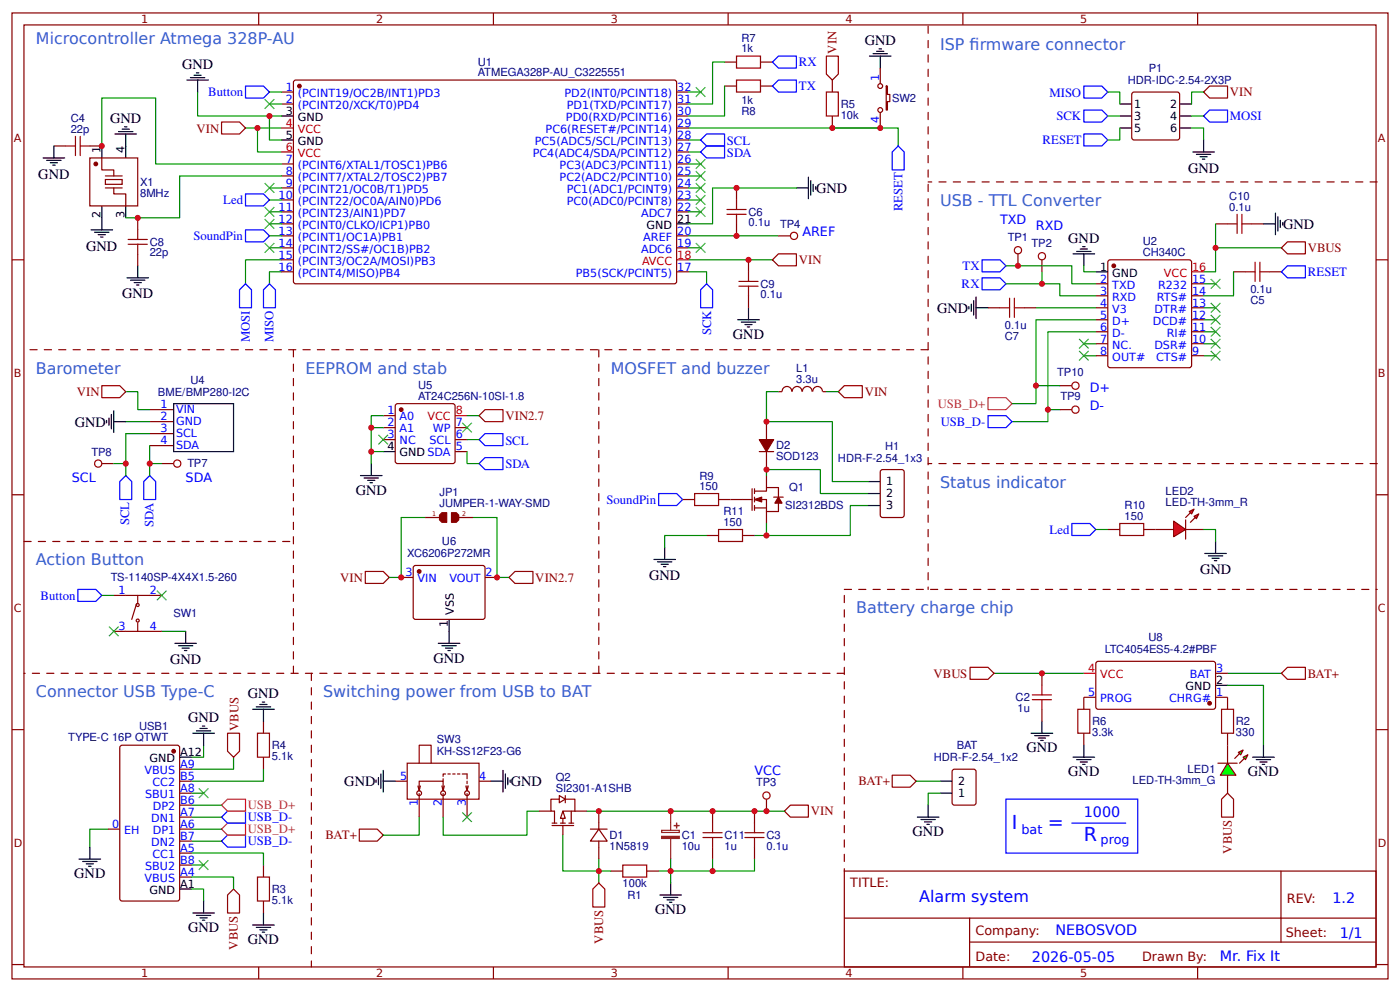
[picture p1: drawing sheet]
<svg xmlns="http://www.w3.org/2000/svg" width="309mm" height="219mm" viewBox="0 0 309 219" stroke-linecap="round" stroke-linejoin="round" font-family="sans-serif">
<g fill="none" stroke="#800" stroke-width=".26">
<path d="M2.6 2.9h304.1v213.2h-304.1zM5.3 5.5h298.7v208h-298.7zM57.1 2.9v2.6M109 2.9v2.6M160.9 2.9v2.6M212.7 2.9v2.6M264.6 2.9v2.6M2.6 57.4h2.7M304 57.4h2.7M2.6 109.2h2.7M304 109.2h2.7M230.2 148.6v2.7"/>
<path d="M230.2 156.6v2.6M239.4 153.9v2.7M271.2 153.9v2.7M2.6 161.1h2.7M119.1 179.1h2.6M123.6 175.6l1.3 .8-1.3 .8zM123.6 176.4h-1.9v2.7h.8v2.6M124.9 176.4h2.1v2.7M124.9 175.6v1.6M126.2 179.1v2.6M127 179.1h-2.6v2.6M127 179.1h2.6"/>
<path d="M210.4 170.1l.5-.3h4.2l.5 .3v7.1l-.2 .5h-4.5l-.5-.2zM239.4 161.9v2.6M271.2 161.9v2.6M304 161.1h2.7M122 181.7h1M122 182.2h4.7M123.8 181.7h1.1M124.4 182.2v2.2M125.7 181.7h1M134.9 192.3h2.7M142.9 192.3h2.6M186.5 192.3h117.5v21.2h-117.5z"/>
<path d="M283 192.3v15.7M2.6 212.9h2.7M57.1 213.5v2.6M109 213.5v2.6M160.9 213.5v2.6M186.6 202.7h117.3M212.7 213.5v2.6M214.2 208h89.7M214.2 202.7v10.6M264.6 213.5v2.6M304 212.9h2.7"/>
</g>
<g fill="none" stroke="#000" stroke-width=".26">
<path d="M230.2 159.2v2.7M207.7 175.1h2.6M207.7 172.5h2.6M227.8 161.9h4.8M228.6 162.4h3.2M229.4 162.9h1.6M229.9 163.5h.6M237.1 167.2h4.7M237.9 167.7h3.1M238.7 168.2h1.5M239.2 168.8h.5M239.4 164.5v2.7"/>
<path d="M145.8 197.6h4.7M146.6 198.1h3.2M147.4 198.6h1.6M147.9 199.2h.5M148.2 194.9v2.7"/>
</g>
<path d="M219.6 148.6h19.8M124.4 184.4v7.9h10.5M132.3 189.7v5.2M145.5 192.3h2.7v2.6" fill="none" stroke="#080" stroke-width=".26"/>
<path d="M228.1 153.4h4.2M228.1 154.5h4.2M230.2 151.3v2.1M230.2 154.5v2.1M238.1 156.6h2.7v5.3h-2.7zM269.9 156.6h2.6v5.3h-2.6zM137.6 191h5.3v2.6h-5.3z" fill="none" stroke="#a00000" stroke-width=".26"/>
<path d="M214.3 147.3h4l1.3 1.3-1.3 1.4h-4zM173.3 179.1l1.3-1.4h4v2.7h-4zM271.2 175.1l1.3 1.3v4h-2.6v-4zM79.4 183h3.9l1.4 1.4-1.4 1.3h-3.9zM132.3 194.9l1.3 1.4v3.9h-2.6v-3.9z" fill="none" stroke="#900" stroke-width=".26"/>
<path d="M124.4 179.1l.5 1.6h-1.1z" fill="#fefefe" stroke="#800" stroke-width=".26"/>
<g fill="none" stroke="#080" stroke-width=".26">
<path d="M160.1 19v6.6h-8M160.1 13.7h-2.7v9.3h-5.3M43.7 20.3v5.3h18.5M54.2 28.3h8M56.9 28.3v5.2h5.3M59.5 25.6v5.3h2.7M152.1 28.3h46.3v3.9M152.1 30.9h2.7M152.1 33.5h2.7M183.9 28.3h10.6M62.2 57.4h-8v5.3M152.1 57.4h18.6"/>
<path d="M239.4 58.7v1.3h2.7M283.1 54.7h-14.5v5.3h-2.7M62.2 60h-2.7v2.7M152.1 60h4v2.7M228.9 67.9h13.2M230.2 60v2.7M239.4 78.5h2.7M239.4 75.9h2.7M242.1 73.2h-10.6v19.9h-7.9M242.1 70.6h-13.2v18.5h-5.3M265.9 78.5h2.7M265.9 75.9h2.7"/>
<path d="M265.9 62.7h2.7M265.9 73.2h2.7M265.9 70.6h2.7M265.9 67.9h2.7M272.5 60v5.3h-6.6M27.8 86.5h2.6v3.9h2.7M27.8 93.1h5.3M33.1 95.7h-5.3v9.3M33.1 98.4v6.6M271.2 151.3h7.9v13.2M271.2 148.6h11.9M42.3 177.7h6.6"/>
<path d="M42.3 175.1h2.7M45 164.5v2.7h-2.7M51.6 167.2v2.6h-9.3M58.2 169.8v2.7h-15.9M202.4 172.5h5.3M207.7 175.1h-2.6v2.6M23.8 183h-4v4M42.3 188.3h15.9v2.7M42.3 196.3h2.7v2.6M42.3 180.4h6.6M42.3 183h6.6M42.3 185.7h6.6"/>
<path d="M42.3 191h2.7"/>
</g>
<g fill="none" stroke="#000" stroke-width=".26">
<path d="M41.3 17.7h4.7M42.1 17.1h3.1M42.9 16.6h1.5M43.4 16.1h.5M43.7 17.7v2.6M192.1 12.4h4.7M192.9 11.9h3.2M193.7 11.3h1.6M194.2 10.8h.5M194.5 12.4v2.6M62.2 30.9h2.6M62.2 25.6h2.6"/>
<path d="M178.6 39.1v4.8M179.1 39.9v3.2M149.5 49.4h2.6M175.9 41.5h2.7M179.7 40.7v1.6M180.2 41.2v.6M237.1 56h4.7M237.9 55.5h3.1M238.7 55h1.5M239.2 54.5h.5M239.4 56v2.7M163 70.6h4.7"/>
<path d="M163.8 71.1h3.2M164.6 71.6h1.6M165.1 72.2h.5M165.4 67.9v2.7M242.1 60h2.6M23.5 92.8v.5M24.1 92.3v1.6M24.6 91.5v3.2M25.1 93.1h2.7M25.1 90.7v4.8M38.4 89.1h13.2v10.6h-13.2zM144.5 123.5h4.7"/>
<path d="M145.3 124h3.1M146 124.6h1.6M146.6 125.1h.5M146.8 120.9v2.6M55.8 156.6h4.8M56.6 156.1h3.2M57.4 155.5h1.6M57.9 155h.6M58.2 156.6v2.6M268.6 151.3h2.6M39.7 167.2h2.6M42.6 161.9h4.8"/>
<path d="M43.4 161.3h3.2M44.2 160.8h1.6M44.7 160.3h.5M45 161.9v2.6M83.1 172.2v.5M83.6 171.7v1.5M84.1 170.9v3.1M84.7 172.5h2.6M84.7 170.1v4.7M108.5 172.5h2.6M111.1 170.1v4.7M111.7 170.9v3.1"/>
<path d="M112.2 171.7v1.5M112.7 172.2v.5M205.1 177.7v2.7M276.8 167.2h4.7M277.5 167.7h3.2M278.3 168.2h1.6M278.9 168.8h.5M279.1 164.5v2.7M17.5 189.7h4.7M18.3 190.2h3.1M19 190.7h1.6M19.6 191.2h.5"/>
<path d="M19.8 187v2.7M39.7 196.3h2.6M45 198.9v2.7M202.7 180.4h4.7M203.5 180.9h3.1M204.3 181.5h1.5M204.8 182h.5M42.6 201.6h4.8M43.4 202.1h3.2M44.2 202.6h1.6M44.7 203.1h.5M55.8 204.2h4.8"/>
<path d="M56.6 204.7h3.2M57.4 205.3h1.6M57.9 205.8h.6M58.2 201.6v2.6"/>
</g>
<g fill="none" stroke="#800" stroke-width=".26">
<path d="M65.1 17.7h84.1l.3 .5-.1 44.2-.4 .3-83.9-.1-.3-.5v-43.9zM160.1 13.7h2.6M160.1 19h2.6M168 13.7h2.7M168 19h2.7M183.9 17.7v2.6M194.5 15v3.5M195.8 19h.3v1.8h.5v1.6h-.5v1.9h-.3zM62.2 20.3h2.6M62.2 23h2.6M62.2 36.2h2.6M62.2 38.8h2.6"/>
<path d="M149.5 20.3h2.6M149.5 23h2.6M149.5 25.6h2.6M149.5 28.3h2.6M149.5 30.9h2.6M149.5 33.5h2.6M149.5 36.2h2.6M149.5 38.8h2.6M183.9 25.6v2.7M194.5 24.8v3.5M62.2 41.5h2.6M62.2 44.1h2.6"/>
<path d="M62.2 46.8h2.6M62.2 52.1h2.6M62.2 54.7h2.6M62.2 57.4h2.6M62.2 49.4h2.6M149.5 41.5h2.6M149.5 44.1h2.6M149.5 46.8h2.6M149.5 52.1h2.6M149.5 54.7h2.6M162.7 41.5v2.6M162.7 49.4v2.7"/>
<path d="M165.4 57.4v2.6M224.9 56v2.7M230.2 57.4v2.6M244.8 57.6l.5-.2h17.4l.5 .2 .1 23-.3 .5-17.7 .1-.5-.3zM62.2 60h2.6M149.5 60h2.6M165.4 65.3v2.6M242.1 62.7h2.6M242.1 65.3h2.6M242.1 67.9h2.6M242.1 70.6h2.6M242.1 73.2h2.6"/>
<path d="M242.1 75.9h2.6M242.1 78.5h2.6M263.3 62.7h2.6M263.3 65.3h2.6M263.3 67.9h2.6M263.3 70.6h2.6M263.3 73.2h2.6M263.3 75.9h2.6M263.3 78.5h2.6M272.5 60h2.7M280.5 60h2.6M33.1 90.4h5.3"/>
<path d="M33.1 93.1h5.3M33.1 95.7h5.3M33.1 98.4h5.3M150.8 110.3h2.7M158.7 110.3h2.7M58.2 159.2v2.7M239.4 153.9h2.7M242.2 146.3l.4-.3 25.7 .1 .3 .4-.1 9.8-.5 .3-25.6-.1-.3-.4zM268.6 153.9h2.6M268.6 148.6h2.6M26.5 164.8l.5-.3h12.2l.4 .3 .1 33.6-.3 .4-12.4 .1-.5-.2zM39.7 169.8h2.6"/>
<path d="M39.7 172.5h2.6M39.7 177.7h2.6M39.7 175.1h2.6M58.2 167.2v2.6M87.3 172.5h2.7M90 168.5h15.8v7.9h-15.8zM92.3 173.5l.3 1.1M92.6 168.5v-4h2.6v4M92.6 174.6v-2.1h5.3v2.1M92.6 175.1v5.3M92.9 173.5l-.3 1.1M97.6 173.5l.3 1.1"/>
<path d="M97.9 171.9v.6M97.9 175.1v5.3M98.2 173.5l-.3 1.1M98.4 170.9h-.5v.5M99 170.9h.5M100 170.9h.5M101.1 170.9h.5M102.1 170.9h1.1v1M102.9 173.5l.3 1.1 .3-1.1M103.2 172.5v.5M103.2 173.5v.5M103.2 175.1v5.3"/>
<path d="M105.8 172.5h2.7M166.7 179.1v2.6M169.3 176.4v2.7M23.8 183h2.7M39.7 193.6h2.6M39.7 183h2.6M39.7 180.4h2.6M39.7 185.7h2.6M39.7 188.3h2.6M39.7 191h2.6M58.2 191v2.6M58.2 198.9v2.7"/>
<path d="M166.7 187v2.7"/>
<circle cx="194.5" cy="19" r=".53"/>
<circle cx="194.5" cy="24.3" r=".53"/>
<circle cx="92.6" cy="175.1" r=".53"/>
<circle cx="97.9" cy="175.1" r=".53"/>
<circle cx="103.2" cy="175.1" r=".53"/>
</g>
<g fill="#800" stroke="#800" stroke-width=".26">
<circle cx="267.2" cy="155.3" r=".4"/>
<circle cx="66.1" cy="19" r=".4"/>
<circle cx="38.4" cy="165.8" r=".4"/>
<circle cx="246.1" cy="58.7" r=".4"/>
</g>
<path d="M62.2 33.5h2.6M62.2 28.3h2.6M149.5 57.4h2.6M263.3 60h2.6M239.4 148.6h2.7" fill="none" stroke="#f00" stroke-width=".26"/>
<g fill="none" stroke="#00f" stroke-width=".26">
<path d="M154.8 30.9l1.3-1.3h4v2.6h-4zM156.1 32.2h4v2.7h-4l-1.3-1.4zM198.4 32.2l1.4 1.3v4h-2.7v-4zM54.2 50.7h4l1.3 1.4-1.3 1.3h-4zM54.2 42.8h4l1.3 1.3-1.3 1.4h-4zM217 57.4h3.9l1.3 1.3-1.3 1.3h-3.9zM54.2 62.7l1.4 1.3v3.9h-2.7v-3.9zM59.5 62.7l1.4 1.3v3.9h-2.7v-3.9zM156.1 62.7l1.3 1.3v3.9h-2.6v-3.9zM217 61.3h3.9l1.3 1.4-1.3 1.3h-3.9zM283.1 60l1.3-1.3h4v2.6h-4zM218.3 91.8h3.9l1.4 1.3-1.4 1.3h-3.9z"/>
<path d="M27.8 105l1.3 1.3v4h-2.6v-4zM33.1 105l1.3 1.3v4h-2.7v-4zM145.5 109h4l1.3 1.3-1.3 1.3h-4zM48.9 185.7l1.4-1.3h3.9v2.6h-3.9zM48.9 180.4l1.4-1.3h3.9v2.6h-3.9z"/>
</g>
<g fill="none" stroke="#a00000" stroke-width=".26">
<path d="M162.7 12.4h5.3v2.6h-5.3zM162.7 17.7h5.3v2.6h-5.3zM182.6 20.3h2.6v5.3h-2.6zM160.6 46.2h4.2M160.6 47.3h4.2M162.7 44.1v2.1M162.7 47.3v2.1M277.3 57.9v4.2M278.3 57.9v4.2M163.2 63.2h4.3M163.2 62.1h4.3M165.4 60v2.1"/>
<path d="M165.4 63.2v2.1M275.2 60h2.1M278.3 60h2.2M153.5 109h5.2v2.6h-5.2zM56.9 161.9h2.6v5.3h-2.6zM56.9 193.6h2.6v5.3h-2.6zM164.6 183.8h4.2M164.6 184.9h4.2M166.7 181.7v2.1M166.7 184.9v2.1"/>
<circle cx="224.9" cy="55.2" r=".8"/>
<circle cx="230.2" cy="56.6" r=".8"/>
<circle cx="169.3" cy="175.6" r=".8"/>
</g>
<path d="M218.3 87.8h3.9l1.4 1.3-1.4 1.3h-3.9zM48.9 177.7l1.4-1.3h3.9v2.7h-3.9zM48.9 183l1.4-1.3h3.9v2.7h-3.9z" fill="none" stroke="#f06" stroke-width=".26"/>
<path d="M182.6 12.4h2.6v4l-1.3 1.3-1.3-1.3zM48.9 26.9h4l1.3 1.4-1.3 1.3h-4zM170.7 57.4l1.3-1.4h3.9v2.7h-3.9zM283.1 54.7l1.3-1.3h4v2.6h-4zM22.5 85.1h4l1.3 1.4-1.3 1.3h-4zM185.2 86.5l1.3-1.4h4v2.7h-4zM283.1 148.6l1.3-1.3h4v2.7h-4zM50.3 161.9h2.6v3.9l-1.3 1.4-1.3-1.4zM197.1 171.1h4l1.3 1.4-1.3 1.3h-4z" fill="none" stroke="#900" stroke-width=".26"/>
<g fill="#000" stroke="#3c3" stroke-width=".26">
<path d="M238.4 74.8l2.1 2.1zM240.5 74.8l-2.1 2.1z"/>
<path d="M238.4 77.5l2.1 2.1zM240.5 77.5l-2.1 2.1z"/>
<path d="M267.5 61.6l2.1 2.1zM269.6 61.6l-2.1 2.1z"/>
<path d="M267.5 69.5l2.1 2.1zM269.6 69.5l-2.1 2.1z"/>
<path d="M267.5 72.2l2.1 2.1zM269.6 72.2l-2.1 2.1z"/>
<path d="M267.5 74.8l2.1 2.1zM269.6 74.8l-2.1 2.1z"/>
<path d="M267.5 77.5l2.1 2.1zM269.6 77.5l-2.1 2.1z"/>
<path d="M267.5 66.9l2.1 2.1zM269.6 66.9l-2.1 2.1z"/>
<path d="M43.9 174l2.1 2.2zM46 174l-2.1 2.2z"/>
<path d="M43.9 189.9l2.1 2.1zM46 189.9l-2.1 2.1z"/>
</g>
<path d="M259.3 115l2.6 1.9-2.6 1.6z" fill="#f00" stroke="#800" stroke-width=".26"/>
<path d="M261.9 114.8v4.2" fill="none" stroke="#800" stroke-width=".26"/>
<g fill="#800" stroke="#800" stroke-width=".26">
<path d="M261.9 114.2l1.1-1z"/>
<path d="M264.1 114.2l-1.1 1.1z"/>
</g>
<g fill="#f00" stroke="#800" stroke-width=".26">
<path d="M262.7 112.9l1.1-.5-.5 1.1z"/>
<path d="M263.8 114l1-.5-.5 1z"/>
</g>
<path d="M250.1 20.6l.5-.3 9.8 .1 .2 .4-.1 9.8-.4 .3-9.8-.1-.3-.4zM172 52.1h2.6M268.6 49.4h2.6M276.5 49.4h2.6M244.7 116.9h2.7M252.7 116.9h6.6M261.9 116.9h4" fill="none" stroke="#800" stroke-width=".26"/>
<g fill="none" stroke="#000" stroke-width=".26">
<path d="M247.4 23h2.6M247.4 25.6h2.6M247.4 28.3h2.6M260.6 23h2.7M260.6 25.6h2.7M260.6 28.3h2.7M263.5 33.5h4.8M264.3 34.1h3.2M265.1 34.6h1.6M265.6 35.1h.6M265.9 30.9v2.6M279.1 49.4h2.7"/>
<path d="M281.8 47v4.8M282.3 47.8v3.2M282.8 48.6v1.6M283.4 49.2v.5M268.6 119.5v2.7M41 139.4v2.6M266.2 122.2h4.7M267 122.7h3.1M267.8 123.2h1.5M268.3 123.8h.5M38.6 142h4.8M39.4 142.6h3.2"/>
<path d="M40.2 143.1h1.6M40.7 143.6h.6"/>
</g>
<path d="M54.2 19h4l1.3 1.3-1.3 1.3h-4zM239.4 19h4l1.3 1.3-1.3 1.3h-4zM239.4 29.6h4l1.3 1.3-1.3 1.3h-4zM239.4 24.3h4l1.3 1.3-1.3 1.3h-4zM267.2 24.3h4v2.6h-4l-1.3-1.3zM236.8 115.6h4l1.3 1.3-1.3 1.3h-4zM17.2 130.1h4l1.3 1.3-1.3 1.4h-4zM222.2 176.4h29.2v11.9h-29.2zM236.8 181.7h11.9" fill="none" stroke="#00f" stroke-width=".26"/>
<g fill="none" stroke="#a00000" stroke-width=".26">
<path d="M271.2 49.4h2.1M273.3 47.3v4.2M274.4 49.4h2.1M274.4 47.3v4.2M247.4 115.6h5.3v2.6h-5.3z"/>
<circle cx="175.4" cy="52.1" r=".8"/>
</g>
<g fill="none" stroke="#080" stroke-width=".26">
<path d="M59.5 20.3h2.7M59.5 23h2.7M152.1 20.3h2.7M152.1 36.2h2.7M152.1 38.8h2.7M244.7 20.3h2.7v2.7M244.7 25.6h2.7M247.4 28.3v2.6h-2.7M263.3 28.3h2.6v2.6M263.3 25.6h2.6M265.9 20.3h-2.6v2.7M59.5 44.1h2.7"/>
<path d="M59.5 52.1h2.7M59.5 54.7h2.7M59.5 49.4h2.7M59.5 46.8h2.7M59.5 41.5h2.7M152.1 44.1h2.7M152.1 52.1h19.9M152.1 54.7h2.7M152.1 46.8h2.7M152.1 41.5h2.7M175.9 41.5h-18.5v7.9h-5.3M268.6 49.4v5.3"/>
<path d="M156.1 118.2h-9.3v2.7M242.1 116.9h2.6M265.9 116.9h2.7v2.6M22.5 131.4h2.6M35.7 139.4h5.3"/>
</g>
<g fill="#000" stroke="#3c3" stroke-width=".26">
<path d="M153.7 19.3l2.1 2.1zM155.8 19.3l-2.1 2.1z"/>
<path d="M58.5 21.9l2.1 2.1zM58.5 24l2.1-2.1z"/>
<path d="M153.7 35.1l2.1 2.2zM155.8 35.1l-2.1 2.2z"/>
<path d="M153.7 37.8l2.1 2.1zM155.8 37.8l-2.1 2.1z"/>
<path d="M58.5 40.4l2.1 2.1zM60.6 40.4l-2.1 2.1z"/>
<path d="M58.5 45.7l2.1 2.1zM60.6 45.7l-2.1 2.1z"/>
<path d="M58.5 48.4l2.1 2.1zM60.6 48.4l-2.1 2.1z"/>
<path d="M58.5 53.7l2.1 2.1zM58.5 55.8l2.1-2.1z"/>
<path d="M153.7 40.4l2.1 2.1zM155.8 40.4l-2.1 2.1z"/>
<path d="M153.7 43.1l2.1 2.1zM155.8 43.1l-2.1 2.1z"/>
<path d="M153.7 45.7l2.1 2.1zM155.8 45.7l-2.1 2.1z"/>
<path d="M153.7 53.7l2.1 2.1zM155.8 53.7l-2.1 2.1z"/>
</g>
<path d="M205.1 5.8v124.3M304.3 40.2h-99.2M132.3 77.2v71.4M205.1 77.2h-199.8M304.3 102.3h-99.2M186.5 131.4v60.9M68.8 148.6v64.9M186.5 148.6h-181.2" fill="none" stroke="#800" stroke-width=".26" stroke-dasharray="1.6 1.6"/>
<path d="M267.2 19h4v2.6h-4l-1.3-1.3zM51.6 196.3l1.3 1.3v4h-2.6v-4z" fill="none" stroke="#900" stroke-width=".26"/>
<path d="M271.2 168.5l1.8 2.6h-3.4z" fill="#0f0" stroke="#800" stroke-width=".26"/>
<path d="M269.1 168.5h4.2" fill="none" stroke="#800" stroke-width=".26"/>
<g fill="#800" stroke="#800" stroke-width=".26">
<path d="M274.9 167.4l-1.1 1.1z"/>
<path d="M272.8 167.4l1-1z"/>
</g>
<g fill="#0f0" stroke="#800" stroke-width=".26">
<path d="M274.6 167.2l1.1-.6-.5 1.1z"/>
<path d="M273.6 166.1l1-.5-.5 1z"/>
</g>
<g fill="none" stroke="#800" stroke-width=".26">
<path d="M11.9 32.2h2.7M19.8 34.9h10.6v10.6h-10.6zM19.8 32.2h2.7M22.5 34.9v2.6h2.6v1.3M23.3 39.6h3.7v1.1h-3.7zM25.1 41.5v1.3h2.7v2.7M30.4 48.1v2.6M30.4 56v2.7M218.3 67.9h2.6M226.2 67.9h2.7M84.7 94.4h2.6M84.7 97h2.6"/>
<path d="M84.7 91.8h2.6M87.4 89.4l.4-.3 12.5 .1 .2 .4v12.5l-.5 .2h-12.4l-.3-.5zM100.5 99.7h2.7M100.5 94.4h2.7M100.5 97h2.7M167.7 99.7h3.2M169.3 93.1v3.9M169.3 99.7v4M172 86.5h.8M172.8 86.4a1.06 1.06 0 0 1 1.1-1.1 1.06 1.06 0 0 1 1 1.1M175 86.4a1.06 1.06 0 0 1 1.1-1.1 1.06 1.06 0 0 1 1.1 1.1M177.3 86.4a1.06 1.06 0 0 1 1-1.1 1.06 1.06 0 0 1 1.1 1.1"/>
<path d="M179.6 86.4a1.06 1.06 0 0 1 1-1.1 1.06 1.06 0 0 1 1.1 1.1M181.8 86.5h.8M234.2 90.4h2.6M234.2 85.1h2.6M22.5 102.3h2.6M35.7 102.3h2.7M156.1 118.2h2.6M161.4 110.3h4.8M164 118.2h2.7M166.2 107.9v4.8M166.7 110.3h2.6v2.6h2.7v-1.8M166.7 108.4h2.6v-.8h2.7v2.1"/>
<path d="M166.7 107.9v1.1M166.7 109.7v1.1M166.7 111.6v1.1M166.7 112.1h2.6M169.3 105v2.6M169.3 112.9v2.7M170.9 109.7h2.1M194.5 103.9l.5-.2h4.2l.5 .2 .1 9.8-.3 .5h-4.5l-.5-.2zM25.1 139.4h10.6M25.1 131.4h10.6M30.2 133.3l-1.1 3.4M30.4 131.4v1.9"/>
<path d="M30.4 137.5v1.9M88.6 127.5h2.7M91.5 124.9h15.4l.3 .5-.1 11.1-.5 .2h-15.1l-.2-.5v-10.8zM107.2 127.5h2.6M132.3 179.1v3.9M157.4 179.1v2.6M271.2 164.5v4M271.2 171.1v4M130.4 183h3.7M132.3 183l1.8 2.7h-3.7zM132.3 185.7v4M157.4 187v2.7"/>
<circle cx="30.4" cy="137" r=".33"/>
<circle cx="30.4" cy="133.6" r=".33"/>
</g>
<g fill="none" stroke="#080" stroke-width=".26">
<path d="M22.5 32.2v-10.6h11.9v14.6h27.8M62.2 38.8h-22.5v9.3h-11.9M222.2 58.7h14.6v4h5.3M222.2 62.7h12v2.6h7.9M82 94.4h2.7M84.7 99.7h-2.7v2.6M84.7 91.8h-2.7v7.9M103.2 99.7v2.6h2.6M103.2 97h2.6M103.2 91.8h2.6M172 86.5h-2.7v6.6h14.6v13.2h7.9M182.6 86.5h2.6"/>
<path d="M228.9 85.1h5.3M231.5 90.4h2.7M25.1 102.3h2.7M33.1 102.3h2.6M93.9 114.2h-5.3v13.3h-2.6M104.5 114.2h5.3v13.3h2.6M169.3 115.6v2.6h-2.6M169.3 105v-1.3h11.9v5.3h10.6M191.8 111.6h-3.9v6.6h-18.6M119.1 179.1h-2.7v5.3h-18.5v-4M129.6 179.1h43.7M42.3 193.6h9.3v2.7"/>
<path d="M92.6 180.4v4h-7.9M148.2 189.7v2.6h18.5v-2.6M157.4 189.7v2.6"/>
</g>
<g fill="#000" stroke="#3c3" stroke-width=".26">
<path d="M83.6 96l2.1 2.1zM83.6 98.1l2.1-2.1z"/>
<path d="M102.1 93.3l2.1 2.2zM104.2 93.3l-2.1 2.2z"/>
<path d="M24.1 138.3l2.1 2.1zM26.2 138.3l-2.1 2.1z"/>
<path d="M34.7 130.4l2.1 2.1zM36.8 130.4l-2.1 2.1z"/>
<path d="M102.1 179.3l2.1 2.2zM102.1 181.5l2.1-2.2z"/>
</g>
<g fill="none" stroke="#a00000" stroke-width=".26">
<path d="M14.6 32.2h2.1M16.7 30.1v4.2M17.7 32.2h2.1M17.7 30.1v4.2M28.3 53.9h4.2M28.3 52.9h4.2M30.4 50.7v2.2M30.4 53.9v2.1M220.9 67.9h2.1M223 65.8v4.3M224.1 65.8v4.3M224.1 67.9h2.1"/>
<path d="M158.7 116.9h5.3v2.6h-5.3zM155.3 184.9h4.2M155.3 183.8h4.2M157.4 181.7v2.1M157.4 184.9v2.1"/>
<circle cx="237.6" cy="90.4" r=".8"/>
<circle cx="237.6" cy="85.1" r=".8"/>
<circle cx="21.7" cy="102.3" r=".8"/>
<circle cx="39.2" cy="102.3" r=".8"/>
</g>
<g fill="#800" stroke="#800" stroke-width=".26">
<path d="M172 109.7l.8 1.4h-1.6z"/>
<path d="M166.7 110.3l1.6-.6v1.1z"/>
<path d="M167.7 97h3.2l-1.6 2.7z"/>
<circle cx="88.6" cy="90.4" r=".4"/>
<circle cx="92.6" cy="126.2" r=".4"/>
<circle cx="21.2" cy="36.2" r=".4"/>
</g>
<path d="M64.8 77.2v71.4M5.3 119.5h59.5M186.5 130.1h117.8" fill="none" stroke="#800" stroke-width=".26" stroke-dasharray="1.6 1.6"/>
<path d="M100.5 91.8h2.7" fill="none" stroke="#f00" stroke-width=".26"/>
<g fill="none" stroke="#000" stroke-width=".26">
<path d="M9.5 34.9h4.8M10.3 35.4h3.2M11.1 35.9h1.6M11.6 36.5h.6M11.9 32.2v2.7M22.5 32.2v2.7M25.4 29.6h4.8M26.2 29.1h3.2M27 28.5h1.6M27.5 28h.5M27.8 29.6v5.3M20.1 50.7h4.8"/>
<path d="M20.9 51.3h3.2M21.7 51.8h1.6M22.2 52.3h.6M22.5 45.5v5.2M27.8 45.5v2.6M30.4 58.7v2.6M28 61.3h4.8M28.8 61.9h3.2M29.6 62.4h1.6M30.2 62.9h.5M214 67.7v.5M214.6 67.2v1.5"/>
<path d="M215.1 66.4v3.1M215.6 67.9h2.7M215.6 65.6v4.7M84.7 99.7h2.6M79.6 105h4.8M80.4 105.5h3.2M81.2 106h1.6M81.8 106.6h.5M82 102.3v2.7M191.8 111.6h2.7M191.8 106.3h2.7M191.8 109h2.7"/>
<path d="M99.2 136.7v5.3M96.8 142h4.8M97.6 142.6h3.2M98.4 143.1h1.6M99 143.6h.5"/>
</g>
<path d="M170.7 19l1.3-1.3h3.9v2.6h-3.9zM170.7 13.7l1.3-1.3h3.9v2.6h-3.9zM105.8 97l1.4-1.3h3.9v2.7h-3.9zM107.2 101h3.9v2.7h-3.9l-1.4-1.4z" fill="none" stroke="#00f" stroke-width=".26"/>
<path d="M107.2 90.4h3.9v2.7h-3.9l-1.4-1.3zM80.7 126.2h4l1.3 1.3-1.3 1.3h-4zM112.4 127.5l1.4-1.3h3.9v2.6h-3.9z" fill="none" stroke="#900" stroke-width=".26"/>
<g fill="#840000" stroke="#840000" stroke-width=".26">
<path d="M97.1 113.7l.5-.5h1.1v2.1h-1.1l-.5-.5z"/>
<path d="M99.7 113.2h1.1l.5 .5v1.1l-.5 .5h-1.1z"/>
</g>
<path d="M93.9 114.2h4M100.5 114.2h4" fill="none" stroke="#840000" stroke-width=".26"/>
<path d="M148.2 179.1v4.2M146.2 183.3h3.9v.5h-3.9zM148.2 185.2v4.5" fill="none" stroke="#8d2323" stroke-width=".26"/>
<g fill="#8d2323" stroke="#8d2323" stroke-width=".26">
<path d="M146.2 184.6h3.9v.5h-3.9z"/>
<path d="M149 182.2l1 .1z"/>
<path d="M149.5 181.7v1.1z"/>
</g>
<path d="M23.3 38.8h3.7M23.3 41.5h3.7" fill="none" stroke="#810" stroke-width=".26"/>
<g fill="#c00">
<circle cx="230.2" cy="148.6" r=".66"/>
<circle cx="132.3" cy="192.3" r=".66"/>
<circle cx="56.9" cy="28.3" r=".66"/>
<circle cx="59.5" cy="25.6" r=".66"/>
<circle cx="165.4" cy="57.4" r=".66"/>
<circle cx="162.7" cy="41.5" r=".66"/>
<circle cx="162.7" cy="52.1" r=".66"/>
<circle cx="268.6" cy="54.7" r=".66"/>
<circle cx="230.2" cy="62.7" r=".66"/>
<circle cx="224.9" cy="58.7" r=".66"/>
<circle cx="33.1" cy="102.3" r=".66"/>
<circle cx="27.8" cy="102.3" r=".66"/>
<circle cx="169.3" cy="118.2" r=".66"/>
<circle cx="82" cy="99.7" r=".66"/>
<circle cx="82" cy="94.4" r=".66"/>
<circle cx="88.6" cy="127.5" r=".66"/>
<circle cx="109.8" cy="127.5" r=".66"/>
<circle cx="169.3" cy="93.1" r=".66"/>
<circle cx="169.3" cy="179.1" r=".66"/>
<circle cx="166.7" cy="179.1" r=".66"/>
<circle cx="157.4" cy="179.1" r=".66"/>
<circle cx="148.2" cy="179.1" r=".66"/>
<circle cx="148.2" cy="192.3" r=".66"/>
<circle cx="157.4" cy="192.3" r=".66"/>
<circle cx="132.3" cy="179.1" r=".66"/>
<circle cx="194.5" cy="28.3" r=".66"/>
<circle cx="183.9" cy="28.3" r=".66"/>
<circle cx="22.5" cy="32.2" r=".66"/>
<circle cx="30.4" cy="48.1" r=".66"/>
<circle cx="169.3" cy="103.7" r=".66"/>
<circle cx="228.9" cy="85.1" r=".66"/>
<circle cx="231.5" cy="90.4" r=".66"/>
</g>
<g font-size="4.2" fill="#00f">
<text x="223.6" y="183">I</text>
<text x="231.5" y="183">=</text>
<text x="239.4" y="185.7">R</text>
</g>
<g font-size="3.5" fill="#36c">
<text x="7.9" y="9.7">Microcontroller Atmega 328P-AU</text>
<text x="207.7" y="11.1">ISP frmware connector</text>
<text x="214.2" y="11.1">i</text>
<text x="207.7" y="45.5">USB - TTL Converter</text>
<text x="7.9" y="82.5">Barometer</text>
<text x="67.5" y="82.5">EEPROM and stab</text>
<text x="134.9" y="82.5">MOSFET and buzzer</text>
<text x="207.7" y="107.6">Status indicator</text>
<text x="7.9" y="124.8">Action Button</text>
<text x="189.2" y="135.4">Battery charge chip</text>
<text x="7.9" y="153.9">Connector USB Type-C</text>
<text x="71.4" y="153.9">Switching power from USB to BAT</text>
</g>
<text font-size="3.5" fill="#00f" x="203.1" y="199.1">Alarm system</text>
<g font-size="3.2">
<text x="191" y="10">GND</text>
<text x="40.2" y="15.2">GND</text>
<text x="24.3" y="27.2">GND</text>
<text x="8.5" y="39.4">GND</text>
<text x="262.5" y="38.1">GND</text>
<text x="180.3" y="42.6">GND</text>
<text x="236" y="53.6">GND</text>
<text x="283.5" y="50.5">GND</text>
<text x="19" y="55.3">GND</text>
<text x="27" y="65.9">GND</text>
<text x="207" y="69">GND</text>
<text x="161.9" y="74.8">GND</text>
<text x="16.5" y="94.2">GND</text>
<text x="78.6" y="109.2">GND</text>
<text x="143.4" y="128.1">GND</text>
<text x="265.1" y="126.7">GND</text>
<text x="37.6" y="146.6">GND</text>
<text x="95.8" y="146.3">GND</text>
<text x="54.8" y="154.2">GND</text>
<text x="41.5" y="159.5">GND</text>
<text x="226.7" y="166.1">GND</text>
<text x="76.1" y="173.5">GND</text>
<text x="112.8" y="173.5">GND</text>
<text x="236" y="171.4">GND</text>
<text x="275.7" y="171.4">GND</text>
<text x="201.6" y="184.6">GND</text>
<text x="16.4" y="193.9">GND</text>
<text x="144.7" y="201.8">GND</text>
<text x="41.5" y="205.8">GND</text>
<text x="54.8" y="208.4">GND</text>
</g>
<g font-size="3.2" fill="#00f">
<text x="239.4" y="180.4">1000</text>
<text x="294.4" y="199.2">1.2</text>
<text x="233.2" y="206.4">NEBOSVOD</text>
<text x="296" y="207">1/1</text>
<text x="228" y="212.3">2026-05-05</text>
<text x="269.5" y="212.2">Mr. Fix It</text>
</g>
<g font-size="2.8" fill="#900">
<text x="184.8" y="11.9" transform="rotate(-90 184.8 11.9)">VIN</text>
<text x="271.7" y="21.3">VIN</text>
<text x="43.4" y="29.3">VIN</text>
<text x="176.5" y="58.3">VIN</text>
<text x="288.9" y="55.7">VBUS</text>
<text x="16.9" y="87.4">VIN</text>
<text x="191" y="87.4">VIN</text>
<text x="111.7" y="92.7">VIN2.7</text>
<text x="75.2" y="128.4">VIN</text>
<text x="118.3" y="128.4">VIN2.7</text>
<text x="206.3" y="149.6">VBUS</text>
<text x="288.9" y="149.7">BAT+</text>
<text x="52.7" y="161.3" transform="rotate(-90 52.7 161.3)">VBUS</text>
<text x="189.7" y="173.4">BAT+</text>
<text x="71.9" y="185.3">BAT+</text>
<text x="179.1" y="180">VIN</text>
<text x="272.1" y="188.4" transform="rotate(-90 272.1 188.4)">VBUS</text>
<text x="52.5" y="209.6" transform="rotate(-90 52.5 209.6)">VBUS</text>
<text x="133.2" y="208.3" transform="rotate(-90 133.2 208.3)">VBUS</text>
</g>
<g font-size="2.8" fill="#00f">
<text x="176.5" y="14.6">RX</text>
<text x="46" y="21.3">Button</text>
<text x="176.5" y="19.9">TX</text>
<text x="231.9" y="21.3">MISO</text>
<text x="233.4" y="26.6">SCK</text>
<text x="271.7" y="26.6">MOSI</text>
<text x="160.6" y="32.1">SCL</text>
<text x="160.6" y="34.7">SDA</text>
<text x="230.3" y="31.9">RESET</text>
<text x="49.3" y="45.1">Led</text>
<text x="199.4" y="46.7" transform="rotate(-90 199.4 46.7)">RESET</text>
<text x="42.7" y="53">SoundPin</text>
<text x="177.3" y="52.1">AREF</text>
<text x="220.9" y="49.4">TXD</text>
<text x="228.9" y="50.7">RXD</text>
<text x="212.6" y="59.6">TX</text>
<text x="212.4" y="63.6">RX</text>
<text x="288.9" y="61">RESET</text>
<text x="55.2" y="75.5" transform="rotate(-90 55.2 75.5)">MOSI</text>
<text x="60.4" y="75.5" transform="rotate(-90 60.4 75.5)">MISO</text>
<text x="157.1" y="74" transform="rotate(-90 157.1 74)">SCK</text>
<text x="240.8" y="86.5">D+</text>
<text x="207.9" y="94">USB_D-</text>
<text x="240.8" y="90.4">D-</text>
<text x="111.7" y="98.2">SCL</text>
<text x="15.9" y="106.3">SCL</text>
<text x="41" y="106.3">SDA</text>
<text x="111.7" y="103.4">SDA</text>
<text x="134" y="111.2">SoundPin</text>
<text x="28.5" y="116" transform="rotate(-90 28.5 116)">SCL</text>
<text x="33.9" y="116.5" transform="rotate(-90 33.9 116.5)">SDA</text>
<text x="231.9" y="117.8">Led</text>
<text x="9" y="132.4">Button</text>
<text x="166.7" y="171.1">VCC</text>
<text x="54.8" y="181.3">USB_D-</text>
<text x="225.7" y="184.1">bat</text>
<text x="54.8" y="186.6">USB_D-</text>
<text x="243.2" y="186.2">prog</text>
</g>
<g font-size="2.8" fill="#f06">
<text x="207.2" y="90.1">USB_D+</text>
<text x="54.8" y="178.7">USB_D+</text>
<text x="54.8" y="184">USB_D+</text>
</g>
<g font-size="2.8" fill="#800">
<text x="187.9" y="195.7">TITLE:</text>
<text x="284.3" y="199.2">REV:</text>
<text x="215.5" y="206.4">Company:</text>
<text x="284.1" y="206.9">Sheet:</text>
<text x="215.5" y="212.1">Date:</text>
<text x="252.3" y="212.2">Drawn By:</text>
</g>
<g font-size="2.5" fill="#800">
<text x="31.2" y="5.1">1</text>
<text x="83.1" y="5.1">2</text>
<text x="134.9" y="5.1">3</text>
<text x="186.8" y="5.1">4</text>
<text x="238.7" y="5.1">5</text>
<text x="3" y="31.4">A</text>
<text x="304.4" y="31.4">A</text>
<text x="3" y="83.3">B</text>
<text x="304.4" y="83.3">B</text>
<text x="3" y="135.1">C</text>
<text x="304.4" y="135.1">C</text>
<text x="3" y="187">D</text>
<text x="304.4" y="187">D</text>
<text x="31.2" y="215.7">1</text>
<text x="83.1" y="215.7">2</text>
<text x="134.9" y="215.7">3</text>
<text x="186.8" y="215.7">4</text>
<text x="238.7" y="215.7">5</text>
</g>
<g font-size="2.5" fill="#000080">
<text x="163.8" y="11.6">1k</text>
<text x="163.8" y="9.2">R7</text>
<text x="105.6" y="16.9">ATMEGA328P-AU_C3225551</text>
<text x="105.6" y="14.5">U1</text>
<text x="253.8" y="15.9">P1</text>
<text x="163.8" y="23">1k</text>
<text x="185.7" y="23.8">R5</text>
<text x="197.1" y="22.5">SW2</text>
<text x="249.2" y="18.5">HDR-IDC-2.54-2X3P</text>
<text x="15.6" y="29.3">22p</text>
<text x="15.6" y="26.9">C4</text>
<text x="163.8" y="25.3">R8</text>
<text x="185.7" y="26.2">10k</text>
<text x="31" y="41">X1</text>
<text x="31" y="43.4">8MHz</text>
<text x="165.4" y="47.6">C6</text>
<text x="271.6" y="44.2">C10</text>
<text x="271.6" y="46.5">0.1u</text>
<text x="165.4" y="50">0.1u</text>
<text x="172.4" y="50.3">TP4</text>
<text x="222.6" y="53.2">TP1</text>
<text x="33.1" y="56.6">22p</text>
<text x="33.1" y="54.3">C8</text>
<text x="227.9" y="54.5">TP2</text>
<text x="252.5" y="56.6">CH340C</text>
<text x="252.5" y="54.2">U2</text>
<text x="168" y="65.9">0.1u</text>
<text x="168" y="63.5">C9</text>
<text x="276.2" y="64.8">0.1u</text>
<text x="276.2" y="67.1">C5</text>
<text x="222" y="72.7">0.1u</text>
<text x="222" y="75.1">C7</text>
<text x="175.9" y="82.1">L1</text>
<text x="233.6" y="83.1">TP10</text>
<text x="34.9" y="87.3">BME/BMP280-I2C</text>
<text x="42.1" y="84.7">U4</text>
<text x="92.4" y="88.3">AT24C256N-10SI-1.8</text>
<text x="92.4" y="86">U5</text>
<text x="175.9" y="84.5">3.3u</text>
<text x="234.3" y="88.4">TP9</text>
<text x="20.2" y="100.6">TP8</text>
<text x="171.4" y="101.6">SOD123</text>
<text x="171.4" y="99.2">D2</text>
<text x="185.1" y="101.9">HDR-F-2.54_1x3</text>
<text x="195.5" y="99.2">H1</text>
<text x="41.4" y="103.2">TP7</text>
<text x="154.5" y="105.9">R9</text>
<text x="97.1" y="111.9">JUMPER-1-WAY-SMD</text>
<text x="97.1" y="109.5">JP1</text>
<text x="154.5" y="108.2">150</text>
<text x="159.8" y="113.8">R11</text>
<text x="173.5" y="112.5">SI2312BDS</text>
<text x="174.4" y="108.5">Q1</text>
<text x="248.5" y="112.5">R10</text>
<text x="257.5" y="111.6">LED-TH-3mm_R</text>
<text x="257.5" y="109.3">LED2</text>
<text x="159.8" y="116.1">150</text>
<text x="248.5" y="114.8">150</text>
<text x="90" y="123">XC6206P272MR</text>
<text x="97.6" y="120.4">U6</text>
<text x="24.5" y="128.3">TS-1140SP-4X4X1.5-260</text>
<text x="38.3" y="136.3">SW1</text>
<text x="253.7" y="141.6">U8</text>
<text x="244.1" y="144.2">LTC4054ES5-4.2#PBF</text>
<text x="224.4" y="154.8">C2</text>
<text x="30.8" y="161.2">USB1</text>
<text x="224.8" y="157.2">1u</text>
<text x="241.3" y="160.1">R6</text>
<text x="273" y="160.1">R2</text>
<text x="15" y="163.6">TYPE-C 16P QTWT</text>
<text x="60.1" y="167.7">5.1k</text>
<text x="60.1" y="165.4">R4</text>
<text x="96.5" y="166.7">KH-SS12F23-G6</text>
<text x="96.5" y="164.1">SW3</text>
<text x="211.4" y="165.4">BAT</text>
<text x="241.3" y="162.5">3.3k</text>
<text x="273" y="162.5">330</text>
<text x="122.8" y="172.5">Q2</text>
<text x="167.1" y="173.6">TP3</text>
<text x="206.3" y="168">HDR-F-2.54_1x2</text>
<text x="250.2" y="173.1">LED-TH-3mm_G</text>
<text x="262.4" y="170.7">LED1</text>
<text x="122.8" y="174.8">SI2301-A1SHB</text>
<text x="134.7" y="185.3">D1</text>
<text x="150.6" y="185.2">C1</text>
<text x="160.1" y="185.2">C11</text>
<text x="169.3" y="185.2">C3</text>
<text x="134.7" y="187.6">1N5819</text>
<text x="150.6" y="187.6">10u</text>
<text x="160.1" y="187.6">1u</text>
<text x="169.3" y="187.6">0.1u</text>
<text x="60.1" y="197.1">R3</text>
<text x="137.6" y="195.8">100k</text>
<text x="60.1" y="199.5">5.1k</text>
<text x="138.7" y="198.4">R1</text>
</g>
<g font-size="2.5" fill="#00f">
<text x="194.2" y="17.9" transform="rotate(-90 194.2 17.9)">1</text>
<text x="63.1" y="22.7">2</text>
<text x="63.1" y="20.1">1</text>
<text x="65.8" y="21.4">(PCINT19/OC2B/INT1)PD3</text>
<text x="124.7" y="21.4">PD2(INT0/PCINT18)</text>
<text x="149.6" y="20.1">32</text>
<text x="149.6" y="22.7">31</text>
<text x="65.8" y="24">(PCINT20/XCK/T0)PD4</text>
<text x="120.5" y="29.3">PC6(RESET#/PCINT14)</text>
<text x="125" y="26.7">PD0(RXD/PCINT16)</text>
<text x="125.2" y="24">PD1(TXD/PCINT17)</text>
<text x="149.6" y="25.3">30</text>
<text x="149.6" y="28">29</text>
<text x="194.2" y="27.2" transform="rotate(-90 194.2 27.2)">4</text>
<text x="63.1" y="35.9">7</text>
<text x="117.7" y="34.6">PC4(ADC4/SDA/PCINT12)</text>
<text x="118.1" y="32">PC5(ADC5/SCL/PCINT13)</text>
<text x="149.6" y="30.6">28</text>
<text x="149.6" y="33.3">27</text>
<text x="149.6" y="35.9">26</text>
<text x="63.1" y="41.2">9</text>
<text x="63.1" y="38.6">8</text>
<text x="65.8" y="39.9">(PCINT7/XTAL2/TOSC2)PB7</text>
<text x="65.8" y="37.3">(PCINT6/XTAL1/TOSC1)PB6</text>
<text x="123.6" y="37.3">PC3(ADC3/PCINT11)</text>
<text x="123.6" y="39.9">PC2(ADC2/PCINT10)</text>
<text x="149.6" y="38.6">25</text>
<text x="149.6" y="41.2">24</text>
<text x="61.5" y="46.5">11</text>
<text x="61.5" y="43.9">10</text>
<text x="65.8" y="47.8">(PCINT23/AIN1)PD7</text>
<text x="65.8" y="45.2">(PCINT22/OC0A/AIN0)PD6</text>
<text x="65.8" y="42.5">(PCINT21/OC0B/T1)PD5</text>
<text x="125.2" y="42.5">PC1(ADC1/PCINT9)</text>
<text x="125.2" y="45.2">PC0(ADC0/PCINT8)</text>
<text x="141.6" y="47.8">ADC7</text>
<text x="149.6" y="43.9">23</text>
<text x="149.6" y="46.5">22</text>
<text x="61.5" y="51.8">13</text>
<text x="61.5" y="49.2">12</text>
<text x="65.8" y="53.1">(PCINT1/OC1A)PB1</text>
<text x="65.8" y="50.5">(PCINT0/CLKO/ICP1)PB0</text>
<text x="142.1" y="53.1">AREF</text>
<text x="149.6" y="51.8">20</text>
<text x="61.5" y="59.7">16</text>
<text x="61.5" y="57.1">15</text>
<text x="61.5" y="54.5">14</text>
<text x="65.8" y="58.4">(PCINT3/OC2A/MOSI)PB3</text>
<text x="65.8" y="55.8">(PCINT2/SS#/OC1B)PB2</text>
<text x="141.6" y="55.8">ADC6</text>
<text x="149.6" y="54.5">19</text>
<text x="149.6" y="59.7">17</text>
<text x="65.8" y="61.1">(PCINT4/MISO)PB4</text>
<text x="127.2" y="61.1">PB5(SCK/PCINT5)</text>
<text x="243" y="62.4">2</text>
<text x="243" y="65">3</text>
<text x="245.7" y="63.7">TXD</text>
<text x="255.9" y="63.7">R232</text>
<text x="263.4" y="65">14</text>
<text x="263.4" y="62.4">15</text>
<text x="243" y="67.7">4</text>
<text x="243" y="70.3">5</text>
<text x="245.7" y="66.4">RXD</text>
<text x="245.7" y="69">V3</text>
<text x="245.7" y="71.6">D+</text>
<text x="254.7" y="71.6">DCD#</text>
<text x="255.1" y="69">DTR#</text>
<text x="255.6" y="66.4">RTS#</text>
<text x="263.4" y="70.3">12</text>
<text x="263.4" y="67.7">13</text>
<text x="243" y="73">6</text>
<text x="243" y="75.6">7</text>
<text x="245.7" y="74.3">D-</text>
<text x="245.7" y="76.9">NC.</text>
<text x="255" y="76.9">DSR#</text>
<text x="257.8" y="74.3">RI#</text>
<text x="263.4" y="75.6">10</text>
<text x="263.4" y="73">11</text>
<text x="243" y="78.3">8</text>
<text x="245.7" y="79.6">OUT#</text>
<text x="255.4" y="79.6">CTS#</text>
<text x="263.4" y="78.3">9</text>
<text x="35.5" y="90.2">1</text>
<text x="35.5" y="92.8">2</text>
<text x="35.5" y="95.5">3</text>
<text x="38.9" y="91.2">VIN</text>
<text x="38.9" y="93.9">GND</text>
<text x="85.6" y="94.1">2</text>
<text x="85.6" y="91.5">1</text>
<text x="88.3" y="95.5">A1</text>
<text x="88.3" y="92.8">A0</text>
<text x="95.6" y="95.5">WP</text>
<text x="100.7" y="94.1">7</text>
<text x="35.5" y="98.1">4</text>
<text x="38.9" y="96.5">SCL</text>
<text x="38.9" y="99.2">SDA</text>
<text x="85.6" y="96.8">3</text>
<text x="88.3" y="98.1">NC</text>
<text x="94.9" y="98.1">SCL</text>
<text x="100.7" y="96.8">6</text>
<text x="100.7" y="99.4">5</text>
<text x="26.2" y="131.2">1</text>
<text x="33.1" y="131.2">2</text>
<text x="89.6" y="127.2">3</text>
<text x="92.3" y="128.5">VIN</text>
<text x="99.3" y="128.5">VOUT</text>
<text x="107.3" y="127.2">2</text>
<text x="26.2" y="139.1">3</text>
<text x="33.1" y="139.1">4</text>
<text x="262.9" y="149.7">BAT</text>
<text x="268.7" y="148.4">3</text>
<text x="240.4" y="153.7">5</text>
<text x="243.1" y="155">PROG</text>
<text x="258.3" y="155">CHRG#</text>
<text x="268.7" y="153.7">1</text>
<text x="32" y="170.9">VBUS</text>
<text x="33.7" y="173.5">CC2</text>
<text x="39.8" y="169.5">A9</text>
<text x="39.8" y="172.2">B5</text>
<text x="88.4" y="172.2">5</text>
<text x="105.8" y="172.2">4</text>
<text x="32.1" y="176.2">SBU1</text>
<text x="33.7" y="178.8">DP2</text>
<text x="39.8" y="177.5">B6</text>
<text x="39.8" y="174.8">A8</text>
<text x="92.3" y="178" transform="rotate(-90 92.3 178)">1</text>
<text x="97.6" y="178" transform="rotate(-90 97.6 178)">2</text>
<text x="102.9" y="178" transform="rotate(-90 102.9 178)">3</text>
<text x="24.8" y="182.8">0</text>
<text x="27.4" y="184.1">EH</text>
<text x="33.4" y="181.5">DN1</text>
<text x="33.7" y="184.1">DP1</text>
<text x="39.8" y="182.8">A6</text>
<text x="39.8" y="180.1">A7</text>
<text x="39.8" y="185.4">B7</text>
<text x="33.4" y="186.7">DN2</text>
<text x="33.7" y="189.4">CC1</text>
<text x="39.8" y="188.1">A5</text>
<text x="39.8" y="190.7">B8</text>
<text x="32" y="194.7">VBUS</text>
<text x="32.1" y="192">SBU2</text>
<text x="39.8" y="193.4">A4</text>
</g>
<g font-size="2.5">
<text x="250.6" y="23.8">1</text>
<text x="258.5" y="23.8">2</text>
<text x="63.1" y="25.3">3</text>
<text x="65.8" y="26.7">GND</text>
<text x="250.6" y="26.4">3</text>
<text x="250.6" y="29.1">5</text>
<text x="258.5" y="26.4">4</text>
<text x="258.5" y="29.1">6</text>
<text x="22.2" y="33.8" transform="rotate(-90 22.2 33.8)">1</text>
<text x="27.5" y="33.8" transform="rotate(-90 27.5 33.8)">4</text>
<text x="63.1" y="30.6">5</text>
<text x="65.8" y="32">GND</text>
<text x="22.2" y="48.1" transform="rotate(-90 22.2 48.1)">2</text>
<text x="27.5" y="48.1" transform="rotate(-90 27.5 48.1)">3</text>
<text x="142.8" y="50.5">GND</text>
<text x="149.6" y="49.2">21</text>
<text x="243" y="59.7">1</text>
<text x="245.7" y="61.1">GND</text>
<text x="85.6" y="99.4">4</text>
<text x="88.3" y="100.8">GND SDA</text>
<text x="195.8" y="107.1">1</text>
<text x="195.8" y="112.4">3</text>
<text x="195.8" y="109.7">2</text>
<text x="100.3" y="135.8" transform="rotate(-90 100.3 135.8)">VSS</text>
<text x="99" y="138.4" transform="rotate(-90 99 138.4)">1</text>
<text x="261.9" y="152.3">GND</text>
<text x="268.7" y="151">2</text>
<text x="39.8" y="166.9">A12</text>
<text x="33" y="168.2">GND</text>
<text x="211.7" y="173.2">2</text>
<text x="211.7" y="175.9">1</text>
<text x="33" y="197.3">GND</text>
<text x="39.8" y="196">A1</text>
</g>
<g font-size="2.5" fill="#f00">
<text x="63.1" y="28">4</text>
<text x="65.8" y="29.3">VCC</text>
<text x="63.1" y="33.3">6</text>
<text x="65.8" y="34.6">VCC</text>
<text x="141.8" y="58.4">AVCC</text>
<text x="149.6" y="57.1">18</text>
<text x="263.4" y="59.7">16</text>
<text x="257.1" y="61.1">VCC</text>
<text x="94.4" y="92.8">VCC</text>
<text x="100.7" y="91.5">8</text>
<text x="240.4" y="148.4">4</text>
<text x="243.1" y="149.7">VCC</text>
</g>
<g font-size="1.4" fill="#840000">
<text x="95.5" y="114">1</text>
<text x="102.1" y="114">2</text>
</g>
</svg>
